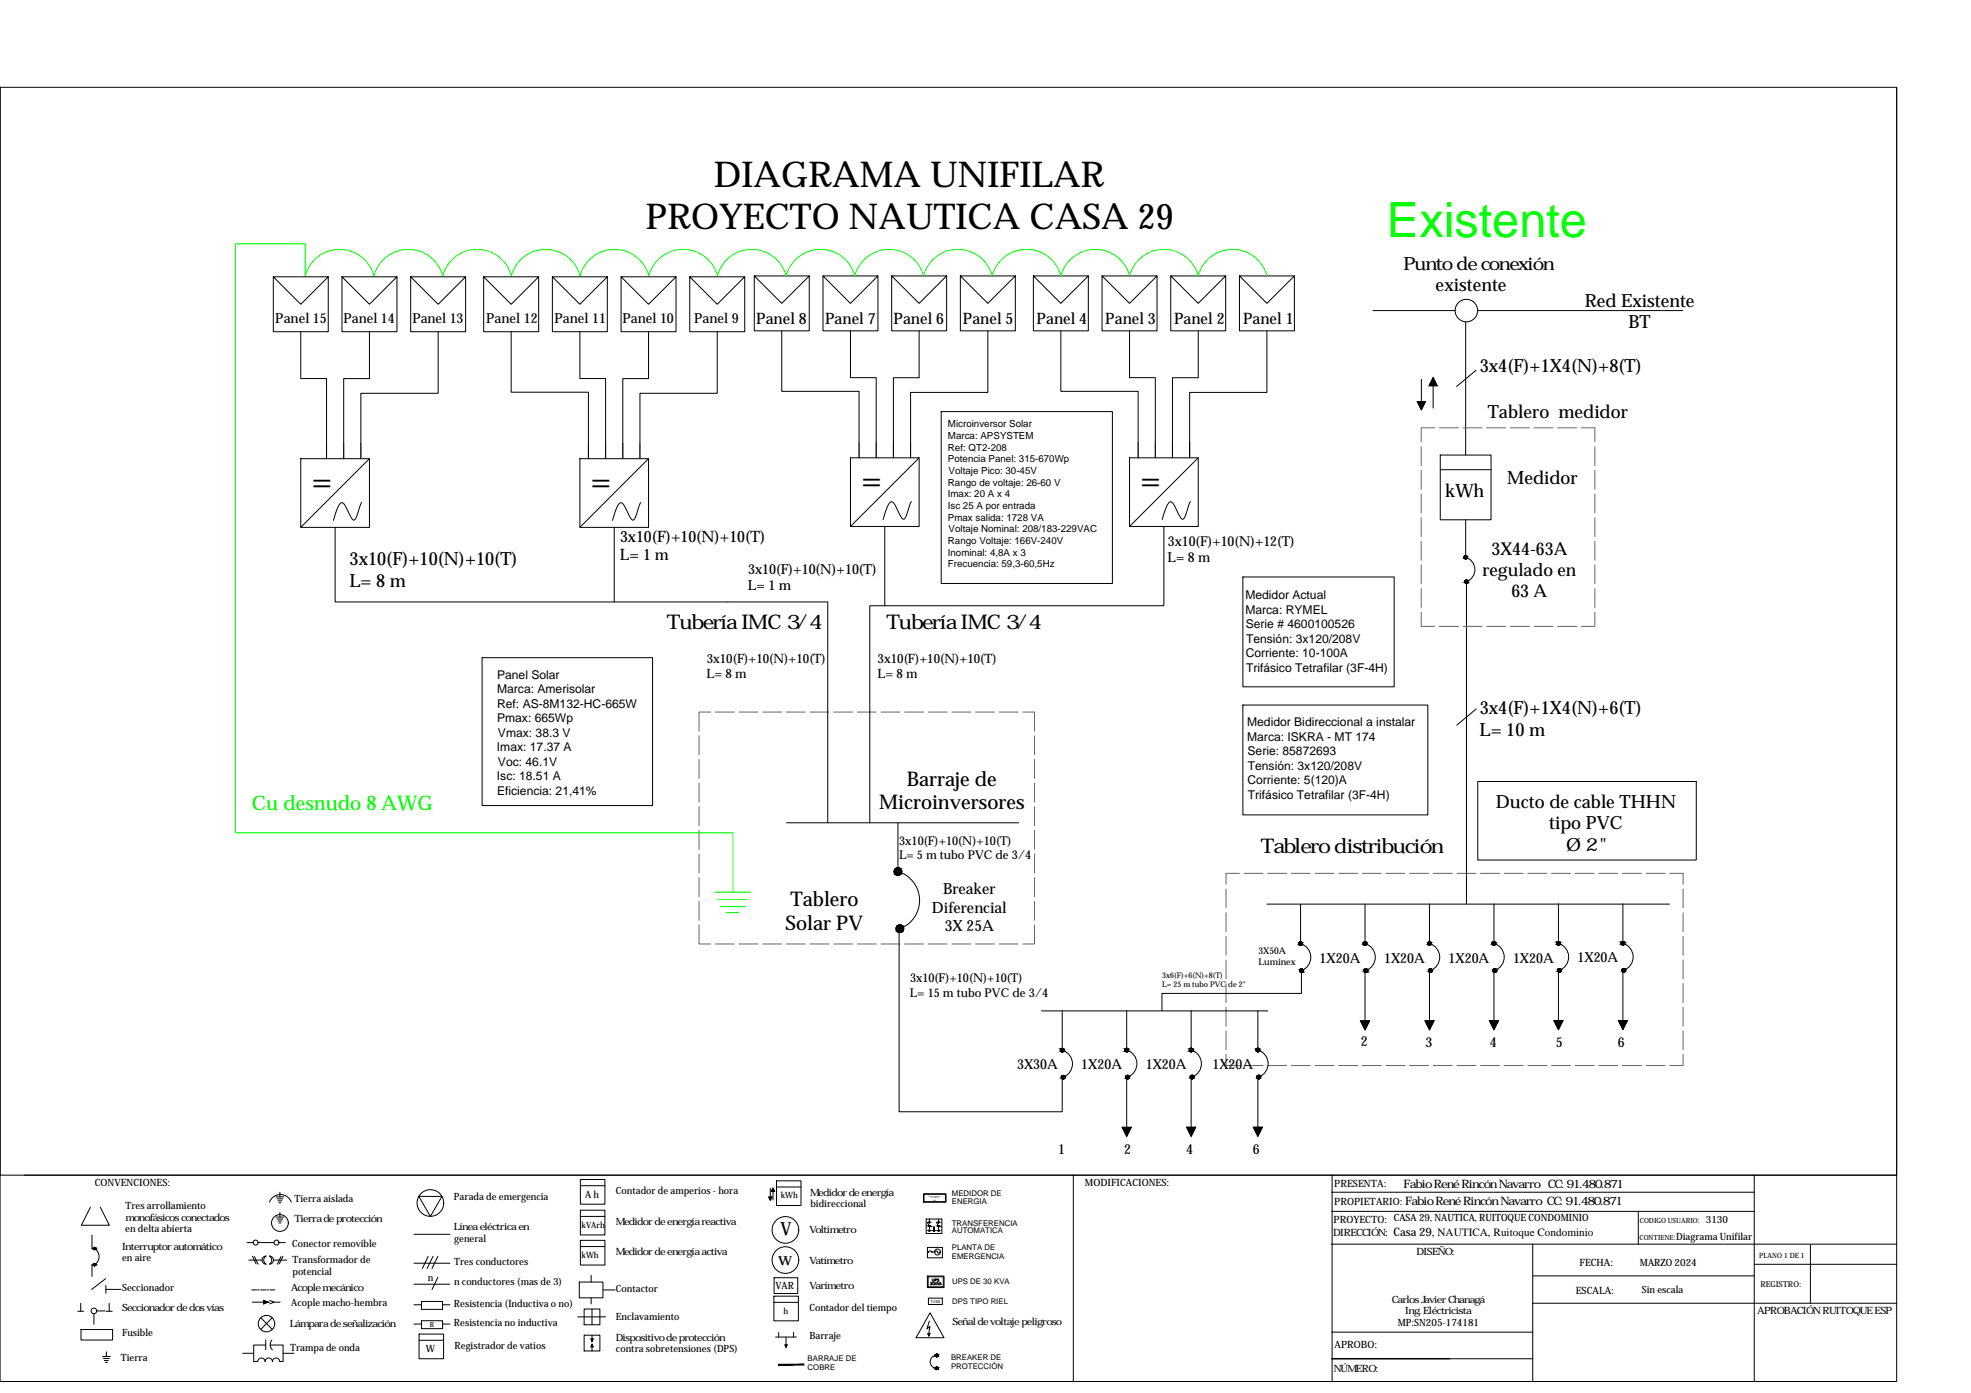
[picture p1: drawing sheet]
<svg xmlns="http://www.w3.org/2000/svg" width="1000mm" height="707mm" viewBox="0 0 1000 707" stroke-linecap="round" stroke-linejoin="round" font-family="sans-serif">
<!-- layer: 0 -->
<g fill="none" stroke="#000" stroke-width=".51">
<path d="M0 44v657h962v-657M0 44h962v552h-962zM139 140h28v28h-28v-28l14 14 14-14M174 140h27v28h-27v-28l13 14 14-14M208 140h28v28h-28v-28l14 14 14-14M245 140h28v28h-28v-28l14 14 14-14M280 140h28v28h-28v-28l14 14 14-14M315 140h28v28h-28v-28l14 14 14-14M350 140h28v28h-28v-28l14 14 14-14M383 140h28v28h-28v-28l14 14 14-14M418 140h27v28h-27v-28l14 14 13-14M452 140h28v28h-28v-28l14 14 14-14"/>
<path d="M487 140h28v28h-28v-28l14 14 14-14M524 140h28v28h-28v-28l14 14 14-14M559 140h28v28h-28v-28l14 14 14-14M594 140h28v28h-28v-28l14 14 14-14M629 140h28v28h-28v-28l14 14 14-14M697 158h41M750 158h104M153 168v24h13v41M187 168v24h-13v41M222 168v32h-39v33M259 168v31h40v34M294 168v24h13v41"/>
<path d="M329 168v24h-13v41M364 168v32h-39v33M397 168v31h39v33M432 168v24h13v40M466 168v24h-13v40M501 168v31h-39v33M538 168v31h40v33M573 168v24h13v40M608 168v24h-13v40v-8M643 168v31h-39v33v-8M744 164v67M721 192v12"/>
<path d="M727 192l2 4h-4zM727 196v11M749 188l-10 8M478 209h86v87h-86zM719 204h4l-2 4zM153 233h34v35h-34zM187 233l-34 35M294 233h35v35h-35zM329 233l-35 35M432 232h34v35h-34zM466 232l-34 35M573 232h35v35h-35z"/>
<path d="M608 232l-35 35M731 231h26v33h-26zM731 238h26M184 255l-3 7a1.5 1.5 0 0 1-1 2 1.5 1.5 0 0 1-2-2l-3-5-1-2a7 7 0 0 0-4 6l-1 3M325 255l-2 7a1.5 1.5 0 0 1-2 2 1.5 1.5 0 0 1-1-2l-3-5-2-2a7 7 0 0 0-3 6l-1 3M462 255l-2 7a1.5 1.5 0 0 1-1 2 1.5 1.5 0 0 1-2-2l-3-6-1-1a7 7 0 0 0-4 6l-1 3M604 255l-3 7a1.5 1.5 0 0 1-1 2 1.5 1.5 0 0 1-1-2l-3-6-2-1a7 7 0 0 0-3 6l-1 3M170 268v37h250v113M312 268v37M449 267v40M591 267v40h-150v111M744 264v19a7 7 0 0 1 4 6 7 7 0 0 1-4 6v164"/>
<path d="M631 293h76v56h-76zM245 334h86v75h-86zM631 358h94v56h-94zM749 360l-10 8M750 397h111v39h-111zM399 418h118M456 418v24a15 15 0 0 1 11 14 15 15 0 0 1-10 15M643 459h204M660 459v20a7 7 0 0 1 5 7 7 7 0 0 1-5 7v11h-70v9M693 459v20a7 7 0 0 1 5 7 7 7 0 0 1-5 7M725 459v20a7 7 0 0 1 6 7 7 7 0 0 1-5 7M758 459v20a7 7 0 0 1 5 7 7 7 0 0 1-4 7"/>
<path d="M791 459v20a7 7 0 0 1 5 6 7 7 0 0 1-5 7M823 459v20M456 472v92h83v-17M824 479a7 7 0 0 1 5 6 7 7 0 0 1-5 7M693 493v25M725 493v25M758 493v25M791 493v25M823 493v25M528 513h115M539 513v20a7 7 0 0 1 5 7 7 7 0 0 1-5 7M572 513v20a7 7 0 0 1 5 7 7 7 0 0 1-5 7"/>
<path d="M604 513v20a7 7 0 0 1 6 7 7 7 0 0 1-5 7M638 513v20a7 7 0 0 1 5 7 7 7 0 0 1-4 7M690 518h5l-2 5zM723 518h5l-3 5zM756 518h4l-2 5zM789 518h4l-2 5zM821 518h5l-3 4zM572 547v25M604 547v25M638 547v25M569 572h5l-2 5zM602 572h5l-3 5z"/>
<path d="M636 572h5l-3 5zM12 596h950M294 599h13v12h-13zM394 599h12v13h-12zM545 596v105M676 596v105M890 596v105M46 613l-5 9h14l-4-9M140 607h4M140 618h4M141 608h3M141 619h3"/>
<path d="M141 609h2M141 620h2M142 610h1M142 605v2M142 615v3M148 610a6 6 0 0 0-6-4 6 6 0 0 0-5 4M213 607h11l-6 10zM294 614h13v13h-13zM295 602h12M295 617h12M390 608h2l-1 1zM391 603v5"/>
<path d="M392 603l1 2h-2zM392 605v4M394 602h12M676 605h214M676 615h214M831 615v16M47 627v7M48 634a5 5 0 0 1 0 8M125 631h3M126 640h7M128 638l2 3M129 638l2 4"/>
<path d="M131 631h8M134 638l1-1a2.5 2.5 0 0 0 0 5 2.1 2.1 0 0 1-2-2 2.1 2.1 0 0 1 1-2zM137 637a2.5 2.5 0 0 1 0 5M137 637a2.1 2.1 0 0 1 2 3 2.1 2.1 0 0 1-2 2M139 640h6M142 621h1M142 631h3M143 638l-2 4M144 638l-2 3M210 626h18M217 638l-3 6M220 638l-3 6"/>
<path d="M222 638l-3 6M294 629h13v13h-13zM295 633h12M675 631h287M778 631v70M919 632v29M47 642v6M54 649l-7 5M54 654h7M54 652v4M128 655h2M131 655h1"/>
<path d="M132 655h3M134 660l2 1-2 1zM135 655h1M137 660l2 1-2 1M137 655h2M210 641h18M210 652h18M222 648l-3 6M294 651h12v8h-12zM300 647v4M300 659v3M306 655h6"/>
<path d="M393 658h12v12h-12zM393 648h12v8h-12zM778 648h112M890 642h72M39 665h3M41 661v4M41 675h16v5h-16zM48 667v5M49 665h4M54 665h3M55 661v4M128 661h6"/>
<path d="M132 669l6 6M135 680v5M138 669l-6 6M139 661h3M210 662h4M210 672h4M213 677h12v13h-12zM214 661h11v4h-11zM214 670h11v4h-11zM225 662h3M225 672h3M293 668h14"/>
<path d="M296 664h8v8h-8zM296 678h8v8h-8zM300 680h1l-1 1zM300 664v8M300 678v3M393 661h12M394 679h10M395 676v3M399 679v4M403 676v3M471 677h1l-1 1zM472 670l-2 4 2-1-1 4"/>
<path d="M472 666l7 13h-14zM676 676h102M778 661h184M52 688h4M52 689h3M53 690h2M53 691h1M54 686v2M123 687h6M135 683h-6v8h2a1.9 1.9 0 0 1 2-2 1.9 1.9 0 0 1 2 2M137 683h7v8h-2a1.9 1.9 0 0 0-2-2 1.9 1.9 0 0 0-2 2 1.9 1.9 0 0 0-2-2 1.9 1.9 0 0 0-2 2M138 680a4 4 0 0 0 0 5"/>
<path d="M144 687h5M213 680h12M300 682l1 2h-1zM300 682v4M398 683h1v1zM736 690h-60h102"/>
<circle cx="744" cy="158" r="6"/>
<circle cx="744" cy="283" r=".8"/>
<circle cx="744" cy="295" r=".8"/>
<circle cx="456" cy="442" r="1.9"/>
<circle cx="457" cy="471" r="1.9"/>
<circle cx="660" cy="479" r=".9"/>
<circle cx="693" cy="479" r=".9"/>
<circle cx="725" cy="479" r=".9"/>
<circle cx="758" cy="479" r=".9"/>
<circle cx="791" cy="479" r=".9"/>
<circle cx="823" cy="479" r=".9"/>
<circle cx="660" cy="493" r=".9"/>
<circle cx="693" cy="493" r=".9"/>
<circle cx="726" cy="493" r=".9"/>
<circle cx="759" cy="493" r=".9"/>
<circle cx="791" cy="492" r=".9"/>
<circle cx="824" cy="492" r=".9"/>
<circle cx="539" cy="533" r=".9"/>
<circle cx="572" cy="533" r=".9"/>
<circle cx="604" cy="533" r=".9"/>
<circle cx="638" cy="533" r=".9"/>
<circle cx="539" cy="547" r=".9"/>
<circle cx="572" cy="547" r=".9"/>
<circle cx="605" cy="547" r=".9"/>
<circle cx="639" cy="547" r=".9"/>
<circle cx="218" cy="611" r="7"/>
<circle cx="48" cy="634" r=".6"/>
<circle cx="130" cy="631" r="1.3"/>
<circle cx="140" cy="631" r="1.3"/>
<circle cx="142" cy="621" r="4"/>
<circle cx="399" cy="624" r="7"/>
<circle cx="399" cy="639" r="7"/>
<circle cx="48" cy="642" r=".6"/>
<circle cx="48" cy="665" r="1.4"/>
<circle cx="135" cy="672" r="4"/>
</g>
<g fill="#000" stroke="#000" stroke-width=".51">
<path d="M727 192l2 4h-4zM719 204h4l-2 4zM743 282h1zM743 284h1zM744 296h1zM659 478h1zM692 478h1zM692 480h1zM725 478h1zM725 480h1zM758 480h1zM790 478h1z"/>
<path d="M823 478h1zM823 480h1zM660 492h1zM660 494h1zM693 493h1zM725 492h1zM758 492h1zM758 493h1zM791 493h1zM690 518h5l-2 5zM723 518h5l-3 5zM756 518h4l-2 5z"/>
<path d="M789 518h4l-2 5zM821 518h5l-3 4zM571 532h1zM571 534h1zM604 532h1zM604 534h1zM638 532h1zM638 534h1zM539 546h1zM539 548h1zM604 546h1zM638 546h1z"/>
<path d="M638 547h1zM569 572h5l-2 5zM602 572h5l-3 5zM636 572h5l-3 5zM390 608h2l-1 1zM392 603l1 2h-2zM300 680h1l-1 1zM471 677h1l-1 1zM300 682l1 2h-1zM398 683h1v1z"/>
<path d="M743 282h1zM743 282h1z"/>
<path d="M743 282h1zM743 282h1z"/>
<path d="M743 284h1zM743 284h1z"/>
<path d="M743 282h1zM743 282h1z"/>
<path d="M743 284h1zM743 284h1z"/>
<path d="M743 282h1zM743 282h1z"/>
<path d="M743 283h1zM743 283l1 1z"/>
<path d="M743 282l1 1zM743 282l1 1z"/>
<path d="M743 283h1zM743 283h1z"/>
<path d="M743 283h2zM743 283h2z"/>
<path d="M743 283h1zM743 283h1z"/>
<path d="M744 294l1 1zM744 295h1z"/>
<path d="M743 283h2zM743 283h2z"/>
<path d="M743 283h2zM743 283h2z"/>
<path d="M743 283h2zM743 283h1z"/>
<path d="M744 295h1zM744 295h1z"/>
<path d="M744 295h1zM744 295h1z"/>
<path d="M744 296h1zM744 296h1z"/>
<path d="M743 295h2zM743 295h2z"/>
<path d="M743 296h2zM743 296h2z"/>
<path d="M743 295h2zM743 295h2z"/>
<path d="M743 296h2zM743 296h2z"/>
<path d="M743 295h2zM743 295h2z"/>
<path d="M743 295h2zM743 295l2 1z"/>
<path d="M743 295h2zM743 295h2z"/>
<path d="M455 440h1zM455 440h1z"/>
<path d="M455 440l1 1zM455 441h1z"/>
<path d="M455 444h1zM455 444h1z"/>
<path d="M455 441h2zM454 441h3z"/>
<path d="M455 444h1zM455 444h1z"/>
<path d="M454 441h3zM454 441h3z"/>
<path d="M454 444h3zM454 444h2z"/>
<path d="M454 441h3zM454 441h3z"/>
<path d="M454 444h3zM454 444h3z"/>
<path d="M454 441l3 1zM454 441l3 1z"/>
<path d="M454 443h3zM454 443l3 1z"/>
<path d="M454 442h4zM454 442h4z"/>
<path d="M454 443h3zM454 443h3z"/>
<path d="M454 442h4zM454 442h4z"/>
<path d="M454 443h4zM454 443h3z"/>
<path d="M454 442h4zM454 442l4 1z"/>
<path d="M456 469h1zM456 469h1z"/>
<path d="M456 469l1 1zM456 470h1z"/>
<path d="M456 473h1zM456 473h1z"/>
<path d="M456 470h2zM455 470h3z"/>
<path d="M456 473h1zM456 473h1z"/>
<path d="M455 470h3zM455 470h3z"/>
<path d="M455 473h3zM455 473h2z"/>
<path d="M455 470h3zM455 470h3z"/>
<path d="M455 473h3zM455 473h3z"/>
<path d="M455 470l3 1zM455 470l3 1z"/>
<path d="M455 472h3zM455 472l3 1z"/>
<path d="M455 471h3zM455 471h3z"/>
<path d="M455 472h3zM455 472h3z"/>
<path d="M455 471h4zM455 471h4z"/>
<path d="M455 472h3zM455 472h3z"/>
<path d="M455 471h4zM455 471l3 1z"/>
<path d="M659 478h2zM659 478h2z"/>
<path d="M659 480h1zM659 480h1z"/>
<path d="M659 478h2zM659 478h2z"/>
<path d="M659 480h2zM659 480h1z"/>
<path d="M659 478l2 1zM659 478l2 1z"/>
<path d="M659 479h2zM659 479l2 1z"/>
<path d="M659 479h2zM659 479h2z"/>
<path d="M659 479h2zM659 479h2z"/>
<path d="M659 479h2zM659 479h2z"/>
<path d="M659 479h2zM659 479h2z"/>
<path d="M659 479h2zM659 479h2z"/>
<path d="M692 478h1zM692 478h1z"/>
<path d="M692 478h1zM692 478h1z"/>
<path d="M692 480h1zM692 480h1z"/>
<path d="M692 478h1zM692 478h1z"/>
<path d="M692 480h1zM692 480h1z"/>
<path d="M692 478h1zM692 478h1z"/>
<path d="M692 480h1zM692 480h1z"/>
<path d="M692 478l1 1zM692 478l1 1z"/>
<path d="M692 479h1zM692 479l1 1z"/>
<path d="M692 479h2zM692 479h2z"/>
<path d="M692 479h1zM692 479h1z"/>
<path d="M692 479h2zM692 479h2z"/>
<path d="M692 479h2zM692 479h1z"/>
<path d="M692 479h2zM692 479h2z"/>
<path d="M725 478h1zM725 478h1z"/>
<path d="M725 478h1zM725 478h1z"/>
<path d="M725 480h1zM725 480h1z"/>
<path d="M725 478h1zM725 478h1z"/>
<path d="M725 480h1zM725 480h1z"/>
<path d="M725 478h1zM725 478h1z"/>
<path d="M725 479h1zM725 479l1 1z"/>
<path d="M725 478l1 1zM725 478l1 1z"/>
<path d="M725 479h1zM725 479h1z"/>
<path d="M725 479h1zM725 479h1z"/>
<path d="M725 479h1zM725 479h1z"/>
<path d="M724 479h2zM724 479h2z"/>
<path d="M724 479h2zM724 479h2z"/>
<path d="M724 479h2zM724 479h2z"/>
<path d="M758 478h1zM758 478h1z"/>
<path d="M758 478h1zM758 478h1z"/>
<path d="M757 478h2zM757 478h2z"/>
<path d="M757 479h2zM757 479l2 1z"/>
<path d="M757 478h2zM757 478h2z"/>
<path d="M757 479h2zM757 479h2z"/>
<path d="M757 478l2 1zM757 478l2 1z"/>
<path d="M757 479h2zM757 479h2z"/>
<path d="M757 479h2zM757 479h2z"/>
<path d="M757 479h2zM757 479h2z"/>
<path d="M757 479h2zM757 479h2z"/>
<path d="M790 478h1zM790 478h1z"/>
<path d="M790 480h1zM790 480h1z"/>
<path d="M790 478h1zM790 478h1z"/>
<path d="M790 479h1zM790 479l1 1z"/>
<path d="M790 478h2zM790 478h2z"/>
<path d="M790 479h1zM790 479h1z"/>
<path d="M790 478h2zM790 478h2z"/>
<path d="M790 479h2zM790 479h1z"/>
<path d="M790 478l2 1zM790 478l2 1z"/>
<path d="M790 479h2zM790 479h2z"/>
<path d="M790 479h2zM790 479h2z"/>
<path d="M790 479h2zM790 479h2z"/>
<path d="M790 479h2zM790 479h2z"/>
<path d="M823 478h1zM823 478h1z"/>
<path d="M823 478h1zM823 478h1z"/>
<path d="M823 480h1zM823 480h1z"/>
<path d="M823 478h1zM823 478h1z"/>
<path d="M823 479h1zM823 479l1 1z"/>
<path d="M823 478h1zM823 478h1z"/>
<path d="M823 479h1zM823 479h1z"/>
<path d="M823 478h1zM823 478h1z"/>
<path d="M823 479h1zM823 479h1z"/>
<path d="M823 478l1 1zM823 478l1 1z"/>
<path d="M823 479h1zM823 479h1z"/>
<path d="M823 479h1zM823 479h1z"/>
<path d="M823 479h1zM823 479h1z"/>
<path d="M823 479h1zM823 479h1z"/>
<path d="M660 492h1zM660 492h1z"/>
<path d="M660 492h1zM660 492h1z"/>
<path d="M660 493h1zM660 493l1 1z"/>
<path d="M660 492h1zM660 492h1z"/>
<path d="M660 493h1zM660 493h1z"/>
<path d="M660 492h1zM660 492h1z"/>
<path d="M660 493h1zM660 493h1z"/>
<path d="M660 492h1zM660 492h1z"/>
<path d="M660 493h1zM660 493h1z"/>
<path d="M660 492h1zM660 492h1z"/>
<path d="M660 493h1zM660 493h1z"/>
<path d="M659 492l2 1zM659 492l2 1z"/>
<path d="M659 493h2zM659 493h2z"/>
<path d="M659 493h2zM659 493h2z"/>
<path d="M693 492h1zM693 492h1z"/>
<path d="M693 492h1zM693 492h1z"/>
<path d="M693 492h1zM692 492h2z"/>
<path d="M693 493h1zM693 493h1z"/>
<path d="M692 492h2zM692 492h2z"/>
<path d="M692 493h2zM692 493h2z"/>
<path d="M692 492h2zM692 492h2z"/>
<path d="M692 493h2zM692 493h2z"/>
<path d="M692 492h2zM692 492h2z"/>
<path d="M692 493h2zM692 493h2z"/>
<path d="M692 492l2 1zM692 492l2 1z"/>
<path d="M692 493h2zM692 493h2z"/>
<path d="M692 493h2zM692 493h2z"/>
<path d="M725 492h1zM725 492h1z"/>
<path d="M725 493h1zM725 493h1z"/>
<path d="M725 492h1zM725 492h1z"/>
<path d="M725 493h1zM725 493h1z"/>
<path d="M725 492h2zM725 492h2z"/>
<path d="M725 493h1zM725 493h1z"/>
<path d="M725 492h2zM725 492h2z"/>
<path d="M725 493h2zM725 493h1z"/>
<path d="M725 492h2zM725 492h2z"/>
<path d="M725 493h2zM725 493h2z"/>
<path d="M725 492l2 1zM725 492l2 1z"/>
<path d="M725 493h2zM725 493h2z"/>
<path d="M725 493h2zM725 493h2z"/>
<path d="M758 492h1zM758 492h1z"/>
<path d="M758 492h1zM758 492h1z"/>
<path d="M758 493h1zM758 493h1z"/>
<path d="M758 492h1zM758 492h1z"/>
<path d="M758 493h1zM758 493h1z"/>
<path d="M758 492h1zM758 492h1z"/>
<path d="M758 493h1zM758 493h1z"/>
<path d="M758 492h1zM758 492h1z"/>
<path d="M758 493h1zM758 493h1z"/>
<path d="M758 492h1zM758 492h1z"/>
<path d="M758 493h1zM758 493h1z"/>
<path d="M758 492l1 1zM758 492l1 1z"/>
<path d="M758 493h1zM758 493h1z"/>
<path d="M758 493h1zM758 493h1z"/>
<path d="M791 492h1zM791 492h1z"/>
<path d="M791 492h1zM791 492h1z"/>
<path d="M791 492h1zM791 492h1z"/>
<path d="M791 493h1zM791 493h1z"/>
<path d="M791 492h1zM791 492h1z"/>
<path d="M791 493h1zM791 493h1z"/>
<path d="M790 492h2zM790 492h2z"/>
<path d="M790 493h2zM790 493h2z"/>
<path d="M790 492h2zM790 492h2z"/>
<path d="M790 493h2zM790 493h2z"/>
<path d="M790 492h2zM790 492h2z"/>
<path d="M790 492l2 1zM790 492l2 1z"/>
<path d="M790 493h2zM790 493h2z"/>
<path d="M824 492h1zM823 492h2z"/>
<path d="M823 492h2zM823 492h2z"/>
<path d="M823 493h2zM823 493h1z"/>
<path d="M823 492h2zM823 492h2z"/>
<path d="M823 493h2zM823 493h2z"/>
<path d="M823 492h2zM823 492h2z"/>
<path d="M823 493h2zM823 493h2z"/>
<path d="M823 492h2zM823 492h2z"/>
<path d="M823 493h2zM823 493h2z"/>
<path d="M823 492h2zM823 492h2z"/>
<path d="M823 493h2zM823 493h2z"/>
<path d="M823 492h2zM823 492l2 1z"/>
<path d="M539 532h1zM538 532h2z"/>
<path d="M538 532h2zM538 532h2z"/>
<path d="M538 534h2zM538 534h1z"/>
<path d="M538 532h2zM538 532h2z"/>
<path d="M538 534h2zM538 534h2z"/>
<path d="M538 532l2 1zM538 532l2 1z"/>
<path d="M538 533h2zM538 533l2 1z"/>
<path d="M538 533h2zM538 533h2z"/>
<path d="M538 533h2zM538 533h2z"/>
<path d="M538 533h2zM538 533h2z"/>
<path d="M538 533h2zM538 533h2z"/>
<path d="M538 533h2zM538 533h2z"/>
<path d="M571 532h1zM571 532h1z"/>
<path d="M571 532h1zM571 532h1z"/>
<path d="M571 534h1zM571 534h1z"/>
<path d="M571 532h1zM571 532h1z"/>
<path d="M571 534h1zM571 534h1z"/>
<path d="M571 532h1zM571 532h1z"/>
<path d="M571 534h1zM571 534h1z"/>
<path d="M571 532l2 1zM571 532l2 1z"/>
<path d="M571 533h1zM571 533l1 1z"/>
<path d="M571 533h2zM571 533h2z"/>
<path d="M571 533h2zM571 533h1z"/>
<path d="M571 533h2zM571 533h2z"/>
<path d="M571 533h2zM571 533h2z"/>
<path d="M571 533h2zM571 533h2z"/>
<path d="M604 532h1zM604 532h1z"/>
<path d="M604 532h1zM604 532h1z"/>
<path d="M604 534h1zM604 534h1z"/>
<path d="M604 532h1zM604 532h1z"/>
<path d="M604 534h1zM604 534h1z"/>
<path d="M604 532h1zM604 532h1z"/>
<path d="M604 534h1zM604 534h1z"/>
<path d="M604 532l1 1zM604 532l1 1z"/>
<path d="M604 533h1zM604 533l1 1z"/>
<path d="M604 533h1zM604 533h1z"/>
<path d="M604 533h1zM604 533h1z"/>
<path d="M604 533h1zM604 533h1z"/>
<path d="M604 533h1zM604 533h1z"/>
<path d="M604 533h1zM604 533h1z"/>
<path d="M638 532h1zM638 532h1z"/>
<path d="M638 532h1zM638 532h1z"/>
<path d="M638 534h1zM638 534h1z"/>
<path d="M638 532h1zM638 532h1z"/>
<path d="M638 534h1zM638 534h1z"/>
<path d="M638 532h1zM638 532h1z"/>
<path d="M638 534h1zM638 534h1z"/>
<path d="M637 532l2 1zM637 532l2 1z"/>
<path d="M637 533h2zM637 533l2 1z"/>
<path d="M637 533h2zM637 533h2z"/>
<path d="M637 533h2zM637 533h2z"/>
<path d="M637 533h2zM637 533h2z"/>
<path d="M637 533h2zM637 533h2z"/>
<path d="M637 533h2zM637 533h2z"/>
<path d="M539 546h1zM539 546h1z"/>
<path d="M539 546h1zM539 546h1z"/>
<path d="M539 548h1zM539 548h1z"/>
<path d="M539 546h1zM539 546h1z"/>
<path d="M539 547h1zM539 547l1 1z"/>
<path d="M539 546h1zM539 546h1z"/>
<path d="M539 547h1zM539 547h1z"/>
<path d="M539 546h1zM539 546h1z"/>
<path d="M539 547h1zM539 547h1z"/>
<path d="M539 546l1 1zM539 546l1 1z"/>
<path d="M539 547h1zM539 547h1z"/>
<path d="M539 547h1zM539 547h1z"/>
<path d="M539 547h1zM539 547h1z"/>
<path d="M539 547h1zM539 547h1z"/>
<path d="M572 546h1zM572 546h1z"/>
<path d="M572 546h1zM572 546h1z"/>
<path d="M572 547h1zM572 547v1z"/>
<path d="M572 546h1zM572 546h1z"/>
<path d="M572 547h1zM572 547h1z"/>
<path d="M571 546h2zM571 546h2z"/>
<path d="M571 547h2zM571 547h2z"/>
<path d="M571 546h2zM571 546h2z"/>
<path d="M571 547h2zM571 547h2z"/>
<path d="M571 546l2 1zM571 546l2 1z"/>
<path d="M571 547h2zM571 547h2z"/>
<path d="M571 547h2zM571 547h2z"/>
<path d="M571 547h2zM571 547h2z"/>
<path d="M571 547h2zM571 547h2z"/>
<path d="M604 546h1zM604 546h1z"/>
<path d="M604 547h1zM604 547h1z"/>
<path d="M604 546h2zM604 546h2z"/>
<path d="M604 547h1zM604 547h1z"/>
<path d="M604 546h2zM604 546h2z"/>
<path d="M604 547h2zM604 547h1z"/>
<path d="M604 546h2zM604 546h2z"/>
<path d="M604 547h2zM604 547h2z"/>
<path d="M604 546h2zM604 546h2z"/>
<path d="M604 547h2zM604 547h2z"/>
<path d="M604 546l2 1zM604 546l2 1z"/>
<path d="M604 547h2zM604 547h2z"/>
<path d="M604 547h2zM604 547h2z"/>
<path d="M638 546h1zM638 546h1z"/>
<path d="M638 546h1zM638 546h1z"/>
<path d="M638 547h1zM638 547h1z"/>
<path d="M638 546h1zM638 546h1z"/>
<path d="M638 547h1zM638 547h1z"/>
<path d="M638 546h1zM638 546h1z"/>
<path d="M638 547h1zM638 547h1z"/>
<path d="M638 546h2zM638 546h2z"/>
<path d="M638 547h1zM638 547h1z"/>
<path d="M638 546h2zM638 546h2z"/>
<path d="M638 547h2zM638 547h1z"/>
<path d="M638 546l2 1zM638 546l2 1z"/>
<path d="M638 547h2zM638 547h2z"/>
<path d="M638 547h2zM638 547h2z"/>
<path d="M47 633h2zM47 633h2z"/>
<path d="M47 634h1zM47 634h1z"/>
<path d="M47 633l2 1zM47 633l2 1z"/>
<path d="M47 634h2zM47 634h1z"/>
<path d="M47 634h2zM47 634h2z"/>
<path d="M47 634h2zM47 634h2z"/>
<path d="M47 634h2zM47 634h2z"/>
<path d="M48 641v1zM48 641v1z"/>
<path d="M47 642h2zM47 642h2z"/>
<path d="M47 642h1zM47 642h1z"/>
<path d="M47 642h2zM47 642h2z"/>
<path d="M47 642h2zM47 642h1z"/>
<path d="M47 642h2zM47 642h2z"/>
<path d="M47 642h2zM47 642h2z"/>
<path d="M47 642h2zM47 642h2z"/>
<path d="M134 660l2 1h-2zM134 661v1l2-1z"/>
</g>
<g fill="none" stroke="#636466" stroke-width=".51">
<path d="M728 217h-7v7M730 217h10M742 217h10M754 217h10M766 217h10M778 217h10M790 217h10M802 217h7v7M721 227v9M721 239v9M809 227v9M809 239v9"/>
<path d="M721 251v9M809 251v9M721 263v9M721 275v9M809 263v9M809 275v9M721 287v9M721 299v9M809 287v9M809 299v9M721 311v7h7M730 318h10"/>
<path d="M742 318h10M754 318h10M766 318h10M778 318h10M790 318h10M809 311v7h-7M355 373v10M361 361h-6v10M363 361h10M375 361h10M387 361h10M399 361h10"/>
<path d="M411 361h10M423 361h10M435 361h10M447 361h10M459 361h10M471 361h10M483 361h10M495 361h10M507 361h10M519 361h6v10M525 373v10M355 385v10"/>
<path d="M355 397v10M525 385v10M525 397v10M355 409v10M525 409v10M355 421v10M355 433v10M525 421v10M525 433v10M355 445v10M355 457v10M525 445v10"/>
<path d="M525 457v10M622 451v10M629 443h-7v6M631 443h10M643 443h10M655 443h10M667 443h10M679 443h10M691 443h10M703 443h10M715 443h10M727 443h10"/>
<path d="M739 443h10M751 443h10M763 443h10M775 443h10M787 443h10M799 443h10M811 443h10M823 443h10M835 443h10M847 443h7v6M854 451v10M355 469v10h6"/>
<path d="M363 479h10M375 479h10M387 479h10M399 479h10M411 479h10M423 479h10M435 479h10M447 479h10M459 479h10M471 479h10M483 479h10M495 479h10"/>
<path d="M507 479h10M525 469v10h-6M622 463v10M622 475v10M854 463v10M854 475v10M622 487v10M622 499v10M854 487v10M854 499v10M622 511v10M854 511v10"/>
<path d="M622 535v6h7M622 523v10M854 535v6h-7M854 523v10M631 541h10M643 541h10M655 541h10M667 541h10M679 541h10M691 541h10M703 541h10M715 541h10"/>
<path d="M727 541h10M739 541h10M751 541h10M763 541h10M775 541h10M787 541h10M799 541h10M811 541h10M823 541h10M835 541h10"/>
</g>
<g fill="none" stroke="#0f0" stroke-width=".51">
<path d="M155 140v-16h-36v299h253v30M155 140a18 18 0 0 1 17-13 18 18 0 0 1 18 13 18 18 0 0 1 17-13 18 18 0 0 1 18 13 18 18 0 0 1 17-13 18 18 0 0 1 17 13 18 18 0 0 1 18-13 18 18 0 0 1 17 13 18 18 0 0 1 18-13 18 18 0 0 1 17 13 18 18 0 0 1 18-13 18 18 0 0 1 17 13 18 18 0 0 1 17-13 18 18 0 0 1 18 13 18 18 0 0 1 17-13 18 18 0 0 1 18 13 18 18 0 0 1 17-13 18 18 0 0 1 18 13 18 18 0 0 1 17-13 18 18 0 0 1 17 13 18 18 0 0 1 18-13 18 18 0 0 1 17 13 18 18 0 0 1 18-13 18 18 0 0 1 17 13 18 18 0 0 1 18-13 18 18 0 0 1 17 13 18 18 0 0 1 17-13 18 18 0 0 1 18 13M166 225v8M174 225v8M183 225v8M299 225v8M307 225v8M316 225v8M325 225v8M436 224v8M445 224v8M453 224v8"/>
<path d="M462 224v8M578 224v8M586 224v8M363 453h18M364 456h16M366 460h12M368 463h7"/>
</g>
<g fill="none" stroke="#000" stroke-width=".51">
<path d="M469 606h11v4h-11zM470 619h8v7h-8zM472 619v1M476 619v1M471 620l1 2v3M471 633h7v5h-7zM471 635h1h1M472 621h.1M472 622h.1M472 624h.1M473 635h1M474 623v2"/>
<path d="M474 624h.1M475 635l1 1 1-1M475 620l1 2v3M476 621h.1M476 624h.1M476 622h.1M471 648h8v5h-8zM471 659h7v3h-7zM475 688a3 3 0 0 0-3 3 3 3 0 0 0 3 3M475 688v1M475 694h.1"/>
<circle cx="471" cy="635" r=".1"/>
<circle cx="472" cy="625" r=".2"/>
<circle cx="472" cy="622" r=".2"/>
<circle cx="472" cy="620" r=".2"/>
<circle cx="473" cy="635" r=".1"/>
<circle cx="474" cy="625" r=".2"/>
<circle cx="476" cy="635" r="1.5"/>
<circle cx="476" cy="625" r=".2"/>
<circle cx="476" cy="622" r=".2"/>
<circle cx="476" cy="620" r=".2"/>
<circle cx="475" cy="688" r=".6"/>
<circle cx="475" cy="694" r=".6"/>
</g>
<g fill="#000" stroke="#000" stroke-width=".51">
<path d="M395 692v1l13-1zM395 693l13-1v1z"/>
<path d="M475 694h1zM475 694h1z"/>
<path d="M475 687h1zM475 687h1z"/>
<path d="M475 694h1zM475 694h1z"/>
<path d="M475 695h1zM475 695h1z"/>
<path d="M475 687h1zM475 687h1z"/>
<path d="M475 689h1zM475 689h1z"/>
<path d="M475 694h1zM475 694h1z"/>
<path d="M475 695h1zM475 695h1z"/>
<path d="M475 687h1zM475 687h1z"/>
<path d="M475 688h1zM475 688l1 1z"/>
<path d="M475 694h1zM475 694h1z"/>
<path d="M475 695h1zM475 695h1z"/>
<path d="M475 687l1 1zM475 687l1 1z"/>
<path d="M475 688h1zM475 688h1z"/>
<path d="M475 694h1zM475 694h1z"/>
<path d="M475 695h1zM475 695h1z"/>
<path d="M475 688h1zM475 688h1z"/>
<path d="M475 688h1zM475 688h1z"/>
<path d="M475 694h1zM475 694h1z"/>
<path d="M475 695h1zM475 695h1z"/>
<path d="M475 688h1zM475 688h1z"/>
<path d="M475 688h1zM475 688h1z"/>
<path d="M475 694h1zM475 694h1z"/>
<path d="M475 695h1zM475 695h1z"/>
<path d="M475 688h1zM475 688h1z"/>
<path d="M475 688h1zM475 688h1z"/>
<path d="M475 694h1zM475 694l1 1z"/>
<path d="M475 688h1zM475 688h1z"/>
</g>
<text font-size="24.7" fill="#0f0" x="704" y="120">Existente</text>
<g font-size="18.1">
<text x="362" y="95">DIAGRAMA UNIFILAR</text>
<text x="328" y="116">PROYECTO NAUTICA CASA 29</text>
</g>
<g font-size="17.1">
<text x="158" y="250">=</text>
<text x="300" y="250">=</text>
<text x="437" y="249">=</text>
<text x="579" y="249">=</text>
</g>
<g font-size="10.3">
<text x="338" y="319">Tubería IMC 3/4</text>
<text x="450" y="319">Tubería IMC 3/4</text>
<text x="460" y="399">Barraje de</text>
<text x="446" y="411">Microinversores</text>
<text x="640" y="433">Tablero distribución</text>
<text x="401" y="460">Tablero</text>
<text x="399" y="472">Solar PV</text>
</g>
<text font-size="10.3" fill="#0f0" x="128" y="411">Cu desnudo 8 AWG</text>
<g font-size="9.2">
<text x="712" y="137">Punto de conexión</text>
<text x="728" y="148">existente</text>
<text x="804" y="156">Red Existente</text>
<text x="826" y="166">BT</text>
<text x="751" y="189">3x4(F)+1X4(N)+8(T)</text>
<text x="755" y="212">Tablero medidor</text>
<text x="765" y="246">Medidor</text>
<text x="733" y="252">kWh</text>
<text x="177" y="287">3x10(F)+10(N)+10(T)</text>
<text x="177" y="298">L= 8 m</text>
<text x="751" y="363">3x4(F)+1X4(N)+6(T)</text>
<text x="751" y="373">L= 10 m</text>
<text x="759" y="410">Ducto de cable THHN</text>
<text x="786" y="421">tipo PVC</text>
<text x="795" y="432">Ø 2 &quot;</text>
<text x="396" y="627">V</text>
<text x="395" y="642">w</text>
</g>
<g font-size="9">
<text x="757" y="282">3X44-63A</text>
<text x="752" y="292">regulado en</text>
<text x="767" y="303">63 A</text>
</g>
<g font-size="8">
<text x="384" y="165">Panel 8</text>
<text x="419" y="165">Panel 7</text>
<text x="453" y="165">Panel 6</text>
<text x="489" y="165">Panel 5</text>
<text x="526" y="165">Panel 4</text>
<text x="561" y="165">Panel 3</text>
<text x="596" y="165">Panel 2</text>
<text x="631" y="165">Panel 1</text>
<text x="315" y="275">3x10(F)+10(N)+10(T)</text>
<text x="315" y="284">L= 1 m</text>
</g>
<g font-size="7.8">
<text x="479" y="454">Breaker</text>
<text x="473" y="463">Diferencial</text>
<text x="479" y="472">3X 25A</text>
</g>
<g font-size="7.1">
<text x="380" y="291">3x10(F)+10(N)+10(T)</text>
<text x="379" y="299">L= 1 m</text>
</g>
<g font-size="7">
<text x="140" y="164">Panel 15</text>
<text x="174" y="164">Panel 14</text>
<text x="209" y="164">Panel 13</text>
<text x="247" y="164">Panel 12</text>
<text x="281" y="164">Panel 11</text>
<text x="316" y="164">Panel 10</text>
<text x="352" y="164">Panel 9</text>
<text x="593" y="277">3x10(F)+10(N)+12(T)</text>
<text x="592" y="285">L= 8 m</text>
<text x="670" y="489">1X20A</text>
<text x="702" y="489">1X20A</text>
<text x="735" y="489">1X20A</text>
<text x="768" y="488">1X20A</text>
<text x="800" y="488">1X20A</text>
<text x="690" y="531">2</text>
<text x="723" y="531">3</text>
<text x="756" y="531">4</text>
<text x="790" y="531">5</text>
<text x="821" y="531">6</text>
<text x="516" y="543">3X30A</text>
<text x="549" y="543">1X20A</text>
<text x="581" y="543">1X20A</text>
<text x="615" y="543">1X20A</text>
<text x="537" y="585">1</text>
<text x="570" y="585">2</text>
<text x="602" y="585">4</text>
<text x="636" y="585">6</text>
</g>
<g font-size="6.6">
<text x="359" y="337">3x10(F)+10(N)+10(T)</text>
<text x="445" y="337">3x10(F)+10(N)+10(T)</text>
<text x="359" y="344">L= 8 m</text>
<text x="445" y="344">L= 8 m</text>
</g>
<g font-size="6.2">
<text x="456" y="429">3x10(F)+10(N)+10(T)</text>
<text x="456" y="436">L= 5 m tubo PVC de 3/4</text>
<text x="462" y="499">3x10(F)+10(N)+10(T)</text>
<text x="462" y="506">L= 15 m tubo PVC de 3/4</text>
</g>
<g font-size="6.1">
<text x="632" y="304">Medidor Actual</text>
<text x="632" y="311">Marca: RYMEL</text>
<text x="632" y="319">Serie # 4600100526</text>
<text x="632" y="326">Tensión: 3x120/208V</text>
<text x="632" y="334">Corriente: 10-100A</text>
<text x="632" y="341">Trifásico Tetrafilar (3F-4H)</text>
<text x="252" y="344">Panel Solar</text>
<text x="252" y="352">Marca: Amerisolar</text>
<text x="252" y="359">Ref: AS-8M132-HC-665W</text>
<text x="252" y="367">Pmax: 665Wp</text>
<text x="633" y="368">Medidor Bidireccional a instalar</text>
<text x="253" y="374">Vmax: 38.3 V</text>
<text x="633" y="376">Marca: ISKRA - MT 174</text>
<text x="252" y="381">Imax: 17.37 A</text>
<text x="633" y="383">Serie: 85872693</text>
<text x="253" y="389">Voc: 46.1V</text>
<text x="252" y="396">Isc: 18.51 A</text>
<text x="633" y="391">Tensión: 3x120/208V</text>
<text x="633" y="398">Corriente: 5(120)A</text>
<text x="252" y="403">Eficiencia: 21,41%</text>
<text x="633" y="405">Trifásico Tetrafilar (3F-4H)</text>
</g>
<g font-size="5.9">
<text x="712" y="603">Fabio René Rincón Navarro CC: 91.480.871</text>
<text x="713" y="612">Fabio René Rincón Navarro CC: 91.480.871</text>
<text x="707" y="627">Casa 29, NAUTICA, Ruitoque Condominio</text>
</g>
<g font-size="5.1">
<text x="48" y="602">CONVENCIONES:</text>
<text x="551" y="602">MODIFICACIONES:</text>
<text x="677" y="602">PRESENTA:</text>
<text x="149" y="610">Tierra aislada</text>
<text x="230" y="609">Parada de emergencia</text>
<text x="297" y="608">A h</text>
<text x="313" y="606">Contador de amperios - hora</text>
<text x="411" y="607">Medidor de energía</text>
<text x="677" y="612">PROPIETARIO:</text>
<text x="64" y="614">Tres arrollamiento</text>
<text x="411" y="613">bidireccional</text>
<text x="64" y="620">monofásicos conectados</text>
<text x="149" y="620">Tierra de protección</text>
<text x="313" y="622">Medidor de energía reactiva</text>
<text x="677" y="621">PROYECTO: CASA 29, NAUTICA, RUITOQUE CONDOMINIO</text>
<text x="866" y="621">3130</text>
<text x="64" y="625">en delta abierta</text>
<text x="230" y="624">Línea eléctrica en</text>
<text x="411" y="626">Voltímetro</text>
<text x="676" y="627">DIRECCIÓN:</text>
<text x="851" y="629">Diagrama Unifilar</text>
<text x="62" y="634">Interruptor automático</text>
<text x="148" y="633">Conector removible</text>
<text x="230" y="630">general</text>
<text x="62" y="640">en aire</text>
<text x="148" y="641">Transformador de</text>
<text x="230" y="642">Tres conductores</text>
<text x="313" y="637">Medidor de energía activa</text>
<text x="411" y="641">Vatímetro</text>
<text x="719" y="637">DISEÑO:</text>
<text x="148" y="647">potencial</text>
<text x="801" y="643">FECHA:</text>
<text x="832" y="643">MARZO 2024</text>
<text x="217" y="650">n</text>
<text x="230" y="652">n conductores (mas de 3)</text>
<text x="62" y="655">Seccionador</text>
<text x="148" y="655">Acople mecánico</text>
<text x="313" y="656">Contactor</text>
<text x="394" y="654">VAR</text>
<text x="411" y="654">Varímetro</text>
<text x="800" y="657">ESCALA:</text>
<text x="833" y="656">Sin escala</text>
<text x="62" y="666">Seccionador de dos vías</text>
<text x="148" y="663">Acople macho-hembra</text>
<text x="230" y="663">Resistencia (Inductiva o no)</text>
<text x="411" y="665">Contador del tiempo</text>
<text x="706" y="661">Carlos Javier Chanagá</text>
<text x="313" y="670">Enclavamiento</text>
<text x="713" y="667">Ing. Eléctricista</text>
<text x="892" y="667">APROBACIÓN RUITOQUE ESP</text>
<text x="147" y="673">Lámpara de señalización</text>
<text x="230" y="673">Resistencia no inductiva</text>
<text x="483" y="673">Señal de voltaje peligroso</text>
<text x="709" y="673">MP:SN205-174181</text>
<text x="62" y="678">Fusible</text>
<text x="313" y="680">Dispositivo de protección</text>
<text x="411" y="679">Barraje</text>
<text x="147" y="685">Trampa de onda</text>
<text x="216" y="686">W</text>
<text x="231" y="685">Registrador de vatios</text>
<text x="313" y="686">contra sobretensiones (DPS)</text>
<text x="677" y="684">APROBO:</text>
<text x="61" y="691">Tierra</text>
<text x="677" y="696">NÚMERO:</text>
</g>
<g font-size="4.9">
<text x="481" y="217">Microinversor Solar</text>
<text x="481" y="223">Marca: APSYSTEM</text>
<text x="481" y="229">Ref: QT2-208</text>
<text x="481" y="235">Potencia Panel: 315-670Wp</text>
<text x="481" y="241">Voltaje Pico: 30-45V</text>
<text x="481" y="246">Rango de voltaje: 26-60 V</text>
<text x="481" y="252">Imax: 20 A x 4</text>
<text x="481" y="258">Isc 25 A por entrada</text>
<text x="481" y="264">Pmax salida: 1728 VA</text>
<text x="481" y="270">Voltaje Nominal: 208/183-229VAC</text>
<text x="481" y="276">Rango Voltaje: 166V-240V</text>
<text x="481" y="282">Inominal: 4,8A x 3</text>
<text x="481" y="288">Frecuencia: 59,3-60,5Hz</text>
</g>
<g font-size="4.8">
<text x="639" y="484">3X50A</text>
<text x="639" y="490">Luminex</text>
</g>
<g font-size="4.4">
<text x="396" y="608">kWh</text>
<text x="295" y="623">kVArh</text>
<text x="295" y="639">kWh</text>
<text x="472" y="652">UPS</text>
<text x="398" y="667">h</text>
</g>
<text font-size="4.1" x="893" y="653">REGISTRO:</text>
<g font-size="4">
<text x="590" y="496">3x6(F)+6(N)+8(T)</text>
<text x="590" y="501">L= 25 m tubo PVC de 2&quot;</text>
<text x="483" y="607">MEDIDOR DE</text>
<text x="483" y="611">ENERGIA</text>
<text x="483" y="622">TRANSFERENCIA</text>
<text x="483" y="626">AUTOMATICA</text>
<text x="483" y="635">PLANTA DE</text>
<text x="483" y="639">EMERGENCIA</text>
<text x="483" y="652">UPS DE 30 KVA</text>
<text x="483" y="662">DPS TIPO RIEL</text>
<text x="410" y="691">BARRAJE DE</text>
<text x="410" y="695">COBRE</text>
<text x="483" y="690">BREAKER DE</text>
<text x="483" y="695">PROTECCIÓN</text>
</g>
<text font-size="3.7" x="893" y="639">PLANO 1 DE 1</text>
<g font-size="3.6">
<text x="832" y="621">CODIGO USUARIO:</text>
<text x="832" y="629">CONTIENE:</text>
</g>
<text font-size="3.5" x="218" y="673">R</text>
<text font-size="1.9" x="472" y="661">TVSS</text>
<g font-size=".8">
<text x="471" y="607">(kW-h) (kVAR-h)</text>
<text x="473" y="608">3 x 120 [V]</text>
<text x="473" y="609">5 [A]</text>
</g>
</svg>
